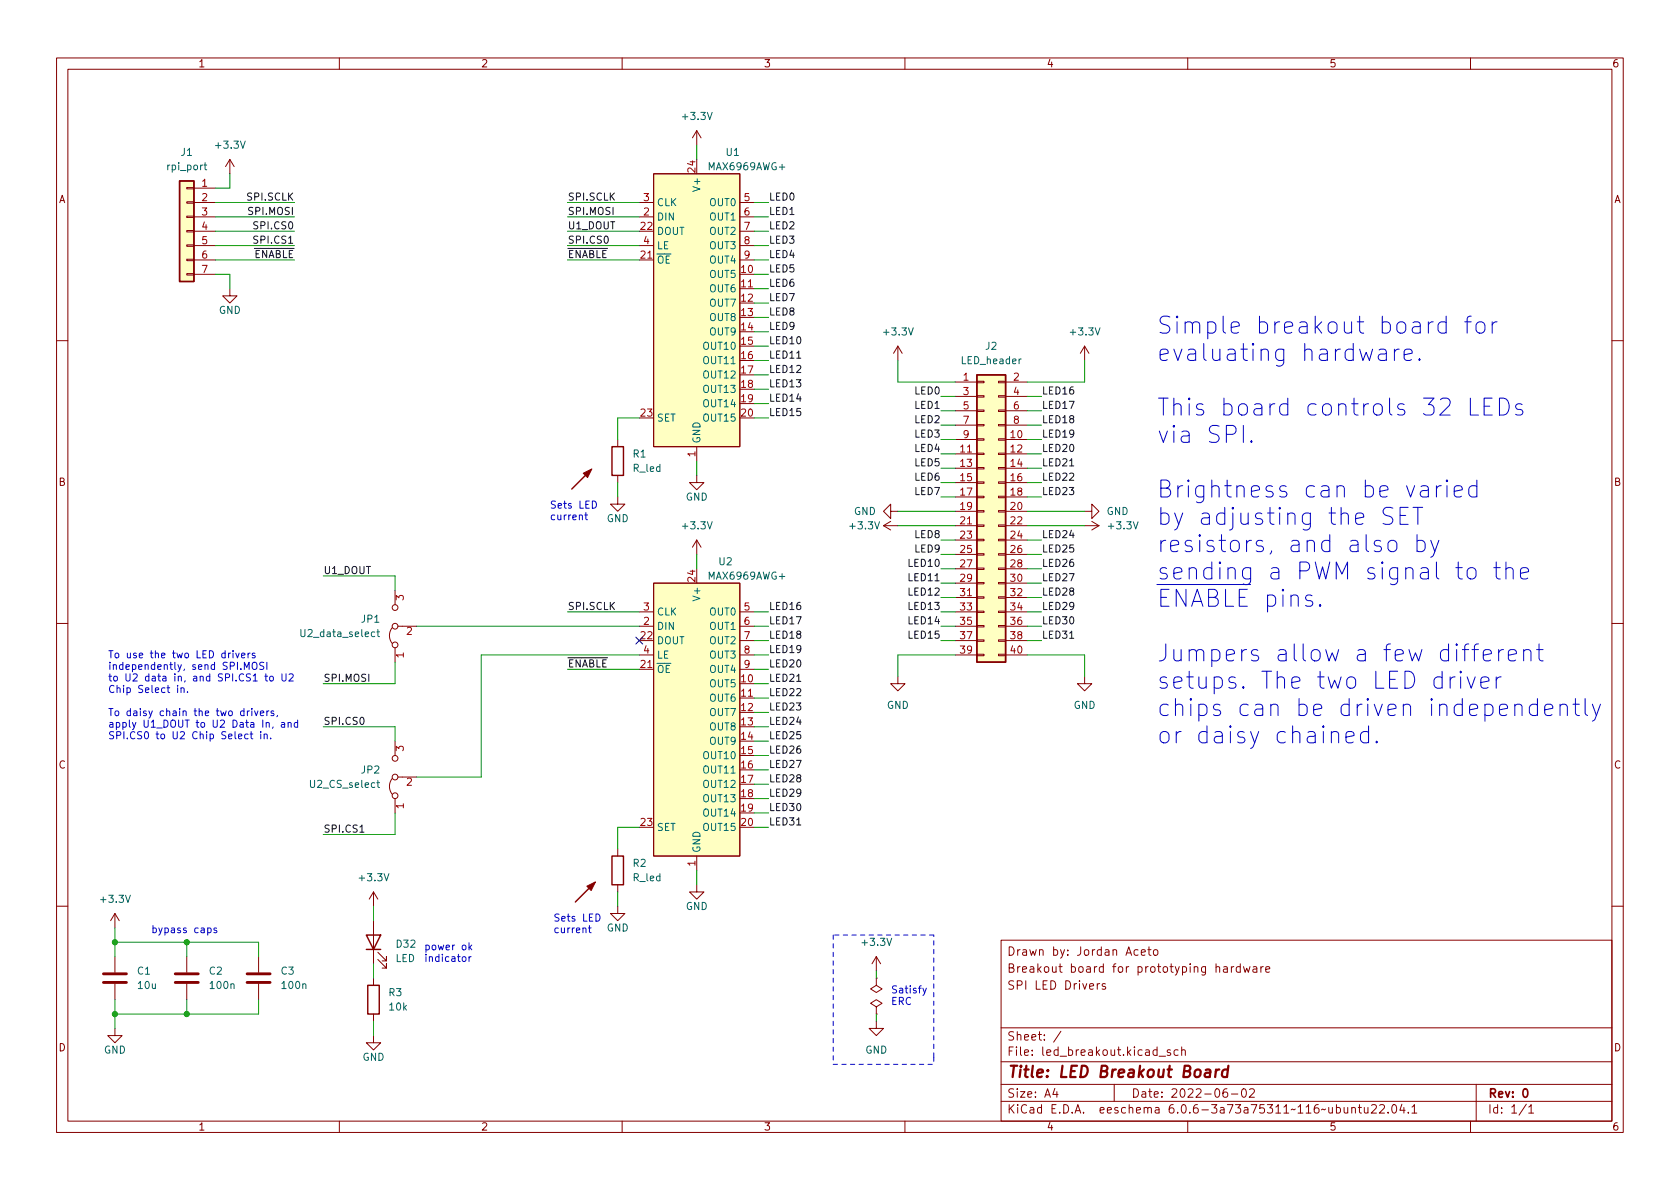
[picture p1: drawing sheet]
<svg xmlns="http://www.w3.org/2000/svg" width="297mm" height="210mm" viewBox="0 0 297 210" stroke-linecap="round" stroke-linejoin="round" font-family="sans-serif">
<g fill="none" stroke="#840000" stroke-width=".18">
<path d="M10 10.2h277v190.1h-277zM12 12.2h273v186.1h-273zM60 10.2v2M110 10.2v2M160 10.2v2M210 10.2v2M260 10.2v2M33 38.2h1.3v.3h-1.3zM33 35.7h1.3v.2h-1.3zM33 33.1h1.3v.3h-1.3zM34.3 33.3h3.8M34.3 35.8h3.8"/>
<path d="M34.3 38.3h3.8M40.6 28.2l-.7 1.3M40.6 28.2v2.5M40.6 28.2l.8 1.3M113 35.8h2.6M113 38.3h2.6M115.6 30.7h15.2v48.3h-15.2zM123.2 23.1v2.5M123.2 23.1l-.8 1.3M123.2 23.1l.8 1.3M130.8 35.8h2.5M130.8 38.3h2.5"/>
<path d="M33 48.4h1.3v.2h-1.3zM33 45.8h1.3v.3h-1.3zM33 43.3h1.3v.3h-1.3zM33 40.8h1.3v.2h-1.3zM34.3 40.9h3.8M34.3 43.4h3.8M34.3 46h3.8M34.3 48.5h3.8M40.6 51v1.3h1.3l-1.3 1.3-1.2-1.3h1.2M113 43.4h2.6M113 46h2.6M130.8 40.9h2.5"/>
<path d="M130.8 43.4h2.5M130.8 46h2.5M130.8 51h2.5M10 60.2h2M109.2 77.7v1.3M123.2 79v2.5M158.7 61.2l-.7 1.3M158.7 61.2v2.5M158.7 61.2l.8 1.3M168.9 67.6h3.8M168.9 77.7h3.8M168.9 70.1h3.8"/>
<path d="M168.9 72.6h3.8M168.9 75.2h3.8M172.7 77.6h1.3v.2h-1.3zM172.7 75.1h1.3v.2h-1.3zM172.7 72.5h1.3v.3h-1.3zM172.7 70h1.3v.2h-1.3zM172.7 67.4h1.3v.3h-1.3zM176.5 77.6h1.3v.2h-1.3zM176.5 75.1h1.3v.2h-1.3zM176.5 72.5h1.3v.3h-1.3zM176.5 70h1.3v.2h-1.3zM176.5 67.4h1.3v.3h-1.3z"/>
<path d="M177.8 67.6h3.8M177.8 77.7h3.8M177.8 70.1h3.8M177.8 72.6h3.8M177.8 75.2h3.8M191.8 61.2l-.8 1.3M191.8 61.2v2.5M191.8 61.2l.7 1.3M285 60.2h2M109.2 87.9v1.2h1.3l-1.3 1.3-1.3-1.3h1.3M109.2 84.1v1.2M123.2 84.1v1.2h1.3l-1.3 1.3-1.3-1.3h1.3"/>
<path d="M123.2 95.5v2.5M123.2 95.5l-.8 1.3M123.2 95.5l.8 1.3M156.2 93h2.5M156.2 93l1.3 .7M157.5 90.4v-1.3l-1.3 1.3 1.3 1.3v-1.3h1.2M157.5 92.2l-1.3 .8M168.9 93h3.8M168.9 80.3h3.8M168.9 82.8h3.8M168.9 85.3h3.8M168.9 87.9h3.8"/>
<path d="M168.9 90.4h3.8M168.9 95.5h3.8M168.9 98h3.8M172.7 97.9h1.3v.3h-1.3zM172.7 95.4h1.3v.2h-1.3zM172.7 92.8h1.3v.3h-1.3zM172.7 90.3h1.3v.2h-1.3zM172.7 87.8h1.3v.2h-1.3zM172.7 85.2h1.3v.3h-1.3zM172.7 82.7h1.3v.2h-1.3zM172.7 80.1h1.3v.3h-1.3zM176.5 97.9h1.3v.3h-1.3z"/>
<path d="M176.5 95.4h1.3v.2h-1.3zM176.5 92.8h1.3v.3h-1.3zM176.5 90.3h1.3v.2h-1.3zM176.5 87.8h1.3v.2h-1.3zM176.5 85.2h1.3v.3h-1.3zM176.5 82.7h1.3v.2h-1.3zM176.5 80.1h1.3v.3h-1.3zM177.8 93h3.8M177.8 80.3h3.8M177.8 82.8h3.8M177.8 85.3h3.8M177.8 87.9h3.8"/>
<path d="M177.8 90.4h3.8M177.8 95.5h3.8M177.8 98h3.8M191.8 90.4h1.2v1.3l1.3-1.3-1.3-1.3v1.3M191.8 93h2.5M193 92.2l1.3 .8M194.3 93l-1.3 .7M10 110.2h2M69.3 111a2.26 2.26 0 0 0 0 2.8M69.8 104.4v2.5M69.8 114.5v2.6M70.4 110.7h3.3"/>
<path d="M113 110.7h2.6M113 118.4h2.6M113 108.2h2.6M113 115.8h2.6M115.6 103.1h15.2v48.3h-15.2zM130.8 110.7h2.5M130.8 118.4h2.5M130.8 108.2h2.5M130.8 115.8h2.5M130.8 113.3h2.5M158.7 119.6v1.3h1.3l-1.3 1.3-1.2-1.3h1.2M168.9 110.7h3.8"/>
<path d="M168.9 108.2h3.8M168.9 115.8h3.8M168.9 113.3h3.8M168.9 100.6h3.8M168.9 103.1h3.8M168.9 105.7h3.8M172.7 115.7h1.3v.2h-1.3zM172.7 113.2h1.3v.2h-1.3zM172.7 110.6h1.3v.3h-1.3zM172.7 108.1h1.3v.2h-1.3zM172.7 105.5h1.3v.3h-1.3zM172.7 103h1.3v.2h-1.3z"/>
<path d="M172.7 100.5h1.3v.2h-1.3zM176.5 115.7h1.3v.2h-1.3zM176.5 113.2h1.3v.2h-1.3zM176.5 110.6h1.3v.3h-1.3zM176.5 108.1h1.3v.2h-1.3zM176.5 105.5h1.3v.3h-1.3zM176.5 103h1.3v.2h-1.3zM176.5 100.5h1.3v.2h-1.3zM177.8 110.7h3.8M177.8 108.2h3.8M177.8 115.8h3.8M177.8 113.3h3.8"/>
<path d="M177.8 100.6h3.8M177.8 103.1h3.8M177.8 105.7h3.8M191.8 119.6v1.3h-1.3l1.3 1.3 1.2-1.3h-1.2M285 110.2h2M69.3 137.7a2.26 2.26 0 0 0 0 2.8M69.8 131.1v2.5M70.4 137.4h3.3M130.8 123.4h2.5M66 157.7l-.7 1.3M66 157.7v2.6M66 157.7l.8 1.3"/>
<path d="M69.8 141.2v2.6M109.2 150.1v1.3M109.2 156.5v1.2M123.2 156.5v1.2h1.3l-1.3 1.3-1.3-1.3h1.3M123.2 151.4v2.5M10 160.2h2M20.3 161.5l-.7 1.3M20.3 161.5v2.6M20.3 169.2v2.8M20.3 174v2.8M20.3 161.5l.8 1.3M33 169.2v2.8"/>
<path d="M33 174v2.8M45.7 169.2v2.8M45.7 174v2.8M66 162.8v7.6M66 173v1.2M66 179.3v1.3M66.8 169.7l1.5 1.5v-.8v.8h-.7M66.8 168.4l1.5 1.5v-.7v.7h-.7M109.2 160.3v1.2h1.3l-1.3 1.3-1.3-1.3h1.3M154.9 173v1.2l1.1 .7-1.1 .6-1-.6 1-.7M154.9 173h.1M154.9 178l1.1-.6-1.1-.6-1 .6 1 .6v1.3"/>
<path d="M154.9 179.3h.1M154.9 169.2l-.7 1.2M154.9 169.2v2.5M154.9 169.2l.8 1.2M177 166.3h108v32h-108zM194 173.9v1M194.4 173.9l-.3 .1-.1 .2M195.4 174l-.3-.1-.2 .2v.3l.5 .1v.4h-.5M201.2 168l-.4-.1-.3 .3v.4l.1 .3h.6M201.8 168.4l.7-.1-.1-.3-.4-.1-.2 .2 .1 .8h.5M202.9 167.9h.6M203.1 167.4v1.3l.4 .2"/>
<path d="M204.1 168l.3-.1 .3 .3v.4l-.3 .3h-.3l-.2-.3v-.4zM216.4 171h.5l.1 .9M217 171.3l-.5 .1a.29 .29 0 0 0-.2 .2 .29 .29 0 0 0 .2 .3h.5M217.7 170.9v1M218.1 170.9l-.2 .1-.2 .2M219.3 171l-.4-.1-.3 .3v.4l.1 .3h.6M219.3 170.4v1.5M219.9 170.9l.2 1 .3-.7 .3 .7 .3-1M221.6 171h.5l.1 .9M222.2 171.3l-.5 .1a.29 .29 0 0 0-.2 .2 .29 .29 0 0 0 .2 .3h.5M222.9 170.9v1M223.4 170.9l-.3 .1-.2 .2"/>
<path d="M223.8 171.4l.7-.1-.1-.3-.4-.1-.2 .2 .1 .8h.5M285 160.2h2M20.3 181.9v1.2h1.3l-1.3 1.3-1.3-1.3h1.3M60 198.3v2M66 183.1v1.3h1.3l-1.3 1.3-1.2-1.3h1.2M110 198.3v2M154.9 180.6v1.3h1.3l-1.3 1.2-1.2-1.2h1.2M160 198.3v2M177 194.8h108M177 191.8h108M177 187.8h108M177 181.8h108"/>
<path d="M186.5 192.5l-.4 1h1M186.9 193v1M187.6 182.4l-1.3 1.9M197 191.8v3M204.9 186.8h1.2M206.9 185.7l-.3-.1-.2 .2v.3l.5 .1v.4h-.5M208.3 185.7l-.4-.1-.3 .3v.4l.1 .3h.6M208.9 185.8l.2-.2 .4 .1 .1 .9M208.9 185.1v1.5M210 198.3v2M216.9 192.5a.59 .59 0 0 0-.7 .7v.5l.2 .3h.4l.2-.1 .1-.5-.2-.2-.4-.1-.3 .3M217.7 193.5h1.2"/>
<path d="M219.7 192.6l.2-.1a.81 .81 0 0 1 .5 .7 .81 .81 0 0 1-.3 .8h-.1a.81 .81 0 0 1-.6-.6 .81 .81 0 0 1 .3-.8zM220.9 192.7l.6-.2 .2 .2 .1 .3-.9 1h.9M237.6 195.8l.1 1h.4l.2-.1M238.3 195.8v1M239 196l.2-.2 .4 .1v.9M239 195.8v1M240.1 195.8h.6M240.4 195.3v1.3l.3 .2M241.2 195.8l.1 1h.3l.3-.1M241.9 195.8v1M242.5 195.5l.6-.2 .2 .2 .1 .3-1 1h1M243.9 195.5l.6-.2 .2 .2 .1 .3-.9 1h.9"/>
<path d="M245.4 196.7v.1M246.3 195.4l.1-.1a.81 .81 0 0 1 .6 .7 .81 .81 0 0 1-.3 .8h-.1a.81 .81 0 0 1-.6-.6 .81 .81 0 0 1 .3-.8zM247.9 195.3l-.4 1h.9M248.2 195.8v1M249 196.7v.1M249.6 195.8l.5-.5v1.5M249.6 196.8h.9M260 198.3v2M261 191.8v6.5M269.9 195.3l-1.3 1.9M270.3 195.8l.4-.5v1.5M270.3 196.8h.9"/>
<circle cx="69.9" cy="110.7" r=".51"/>
<circle cx="69.9" cy="114" r=".51"/>
<circle cx="69.9" cy="107.4" r=".51"/>
<circle cx="69.9" cy="134.1" r=".51"/>
<circle cx="69.9" cy="137.4" r=".51"/>
<circle cx="69.9" cy="140.7" r=".51"/>
</g>
<path d="M269.4 192.7l.2-.2a.8 .8 0 0 1 .5 .8 .8 .8 0 0 1-.5 .7l-.2-.1-.1-.4z" fill="none" stroke="#840000" stroke-width=".3"/>
<path d="M213.2 189.2l.2-.1 .6 .1-.1 1.3M214 189.6l-.7 .1a.4 .4 0 0 0-.3 .3 .4 .4 0 0 0 .2 .5l.7-.1M215 189.1l-.2 1.4M215.6 189.1l-.4 .1-.2 .3M217.1 189.2a.66 .66 0 0 0-1 .3l-.1 .6 .2 .3 .2 .1 .6-.1M217.2 188.5l-.3 2" fill="none" stroke="#840000" stroke-width=".4"/>
<g fill="#ffffc2" stroke="#ffffc2" stroke-width=".18">
<path d="M31.7 32h2.6v17.8h-2.6z"/>
<path d="M115.6 103.1h15.2v48.3h-15.2z"/>
<path d="M172.7 66.3h5.1v50.8h-5.1z"/>
<path d="M115.6 30.7h15.2v48.3h-15.2z"/>
</g>
<path d="M31.7 32h2.6v17.8h-2.6zM108.2 79h2v5.1h-2zM172.7 66.3h5.1v50.8h-5.1zM104.4 83.2l-3.3 3.3M105 156.2l-3.3 3.3M108.2 151.4h2v5.1h-2zM64.8 165.3h2.5l-1.3 2.6zM64.8 167.9h2.5M65 174.2h2.1v5.1h-2.1z" fill="none" stroke="#840000" stroke-width=".25"/>
<path d="M36.1 29.2h.5M36.3 28.8v1.1l.3 .1M66.6 111.7h.5M66.8 111.3v1.1l.3 .2M66.6 138.4h.5M66.8 138v1.1l.3 .2" fill="none" stroke="#006464" stroke-width=".18"/>
<path d="M18.3 173.7h4.1M18.3 172.2h4.1M31 173.7h4.1M31 172.2h4.1M43.7 173.7h4.1M43.7 172.2h4.1" fill="none" stroke="#840000" stroke-width=".51"/>
<g fill="#840000" stroke="#840000" stroke-width=".18">
<path d="M103.8 156.7l1.5-.7-.8 1.5z"/>
<path d="M103.1 83.7l1.5-.8-.7 1.5z"/>
</g>
<path d="M140.9 63.3h.7M189.1 82.4h.8M189.1 112.9h.8M140.9 120.5h.7M63.6 147.2h.8M140.9 145.9h.7" fill="none" stroke="#0f0f0f" stroke-width=".18"/>
<g fill="none" stroke="#0000c2" stroke-width=".18">
<path d="M255.7 57.1l-.3-.2h-.6l-.3 .2-.2 .4v.8l.2 .5 .3 .1h.6l.3-.1M255.7 55.9v3M259 56.9h1.1M260.1 55.9l-.6 .2-.1 .2v2.6M261.3 57.1a.82 .82 0 0 1 1.2 .4v.8a.81 .81 0 0 1-.7 .6 .81 .81 0 0 1-.8-.6v-.8zM263.8 56.9v2M264.7 56.9a.76 .76 0 0 0-.9 .6M221.3 77.9l.1 .2-.1 .1-.2-.1 .2-.2v.3M243.8 61.9l.3-.2h.6l.3 .2 .1 .3v1.5M245.1 62.5l-.3 .1h-.7a.59 .59 0 0 0-.4 .6 .59 .59 0 0 0 .4 .5h.7l.3-.1M246.5 61.7v2M247.4 61.7a.77 .77 0 0 0-.9 .6"/>
<path d="M248.3 62.7l1.4-.2-.2-.6-.2-.2h-.6l-.3 .2-.1 .3v1.1l.1 .3 .3 .1h.6l.2-.1M251 63.5l.1 .1-.1 .1-.2-.1 .2-.1v.2M260 70.4v3h1.4M262.4 71.8h1M263.8 70.4h-1.4v3h1.4M265.1 70.4h.7a1.64 1.64 0 0 1 .7 2.6l-.2 .3-.5 .1h-.7zM269.1 71.5l-.7-.1-.3 .1-.1 .3 .1 .5 1 .2 .2 .3-.2 .5-.3 .1h-.5l-.3-.1M103.4 91.1h.5M103.6 90.6v1.1l.3 .2M104.7 88.6a.64 .64 0 0 1 .8 .6 .64 .64 0 0 1-.8 .7zM245.5 95.8a.81 .81 0 0 1 .8-.3 .81 .81 0 0 1 .7 .6v.9a.81 .81 0 0 1-.8 .6 .81 .81 0 0 1-.8-.6v-.9zM246.3 89.9l-.5-.2h-.7a.73 .73 0 0 0-.6 .7 .73 .73 0 0 0 .6 .7 1.1 1.1 0 0 1 1.2 .8 .77 .77 0 0 1-.6 .8h-.7l-.5-.1"/>
<path d="M247.5 91.1h1M249 89.7h-1.5v3h1.5M250.5 95.7l.3-.1h.6l.4 .2 .2 .3v.9l-.3 .4-.3 .2h-.6l-.3-.2M250.5 94.6v3M250.7 89.7v3M251.3 86l.2-.1h.6l.3 .1 .1 .3v1.6M252.5 86.6l-.2 .1h-.8a.59 .59 0 0 0-.4 .6 .59 .59 0 0 0 .4 .6h.8l.2-.2M253 95.6l.7 2M254 85.9v2M254.4 95.6l-1 2.7-.4 .3M254.8 85.9a.77 .77 0 0 0-.8 .6M255.8 84.9l-.1 .1 .1 .2 .2-.2-.2-.1v.3"/>
<path d="M255.8 85.9v2M257.1 86.9l1.4-.3-.1-.6-.3-.1h-.6l-.2 .1-.2 .3v1.2l.2 .2 .2 .2h.6l.3-.2M261.1 86l-.3-.1h-.5l-.3 .1-.3 .5v.8l.3 .4 .3 .2h.5l.3-.2M261.1 84.9v3M264.5 99.4v2.6l.2 .2 .6 .2M266.3 99.4v3M41.2 115.1v.1M41.2 115.5v.8M41.7 115.5l.3 .8 .3-.8M42.7 115.9l.6-.1v-.3h-.4l-.2 .2 .1 .6h.5M43.2 118.4v-1.3l.4 .9 .4-.9v1.3M43.9 115.5v.8"/>
<path d="M44.2 115.5l-.3 .2M44.8 117.2l.1-.1a.43 .43 0 0 1 .5 .4v.5a.42 .42 0 0 1-.4 .4 .42 .42 0 0 1-.4-.4v-.5zM45.1 115.5h-.3l-.2 .2v.2l.5 .1v.3h-.5M46.6 117.2l-.4-.1-.2 .1v.4l.5 .2 .1 .3-.2 .3-.5-.1M46.8 119.6h.5M47 119.2v1l.3 .2M47.2 117.1v1.3M47.8 119.6h.3l.2 .2v.4l-.2 .2h-.3l-.1-.2zM49.8 119.2v1l.3 .2h.2l.3-.2v-1M51.1 119.3l.5-.1 .2 .3-.7 .9h.7M256.4 119.7v2M257.3 119.7a.77 .77 0 0 0-.9 .6"/>
<path d="M258.3 119.7v2M259.4 119.7l.7 2 .7-2M259.7 100.5a.81 .81 0 0 1 1.3 .5v.8a.81 .81 0 0 1-.8 .6 .81 .81 0 0 1-.8-.6v-.8zM260.3 114.9h1.1M261.4 113.9l-.6 .1-.1 .3v2.6M262.3 115.9l1.4-.3-.2-.6-.2-.1h-.6l-.3 .1-.1 .3v1.1l.1 .3 .3 .2h.6l.2-.2M264.1 100.4h1.2M264.5 119.7v2M265 114.9v2M265.4 119.7a.77 .77 0 0 0-.9 .6M265.8 114.9a.76 .76 0 0 0-.8 .5M266.3 100.7a.74 .74 0 0 1 1.2 .1v1.6"/>
<path d="M266.7 115.9l1.4-.3-.1-.6-.3-.1h-.6l-.3 .1-.1 .3v1.1l.1 .3 .3 .2h.6l.3-.2M268.8 101.4l1.5-.3-.2-.6-.3-.1h-.5l-.3 .1-.2 .3v1.2l.2 .2 .3 .2h.5l.3-.2M269.4 115.2a.74 .74 0 0 1 1.3 .1v1.6M269.4 114.9v2M271.7 114.9h1.1M272.1 113.9v2.5l.2 .3 .5 .2M31.4 121.6v.9M32 121.7l.2-.1 .3 .1 .1 .8M32 121.6v.9M33.2 122.3v.2M43.7 125.7v.9M43.9 129.9l-.4-.1-.2 .2 .1 .6h.5"/>
<path d="M44.1 125.7l-.4 .3M44.2 129.8h.5M44.4 129.4v1.1l.3 .1M44.5 125.3v.1M44.5 125.7v.9M45 125.7l.3 .9 .3-.9M46 126.1l.6-.1v-.2l-.4-.1-.2 .2 .1 .6h.5M46.1 129.8v.8M46.7 129.9l.2-.1 .3 .1v.7M46.7 129.8v.8M47.1 127.9l.1-.1h.4v.8M47.2 125.7v.9"/>
<path d="M47.6 125.7l-.4 .3M47.9 130.5v.1M48.3 128.5l-.1 .3M48.4 125.8l-.3-.1-.2 .2 .1 .2 .4 .1v.3h-.5M49.1 126.5l-.2 .2M49.8 127.8h.5v.8M50.3 128.1h-.4l-.2 .2 .2 .3 .4-.1M50.9 127.9l.2-.1h.3l.1 .8M50.9 127.8v.8M52.6 127.8h-.3l-.3 .2 .1 .5h.5M52.6 127.3v1.3M238 130.4l1.4-.3-.1-.6-.3-.1h-.6l-.3 .1-.1 .3v1.1l.1 .3 .3 .2h.6l.3-.2"/>
<path d="M242 129.5l-.3-.1h-.6l-.4 .2-.2 .3v.9l.3 .4 .3 .2h.6l.3-.2M242 128.4v3M243.4 131.1l.1 .1-.1 .2-.1-.2 .1-.1v.3M261.8 120.7l1.5-.3-.2-.6-.3-.1h-.5l-.3 .1-.2 .3v1.2l.2 .3 .3 .1h.5l.3-.1M267.8 124.8a.74 .74 0 0 1 1.3 .2v1.5M271.8 124.7l-.3-.2h-.5l-.3 .2-.3 .4v.9l.3 .4 .3 .1h.5l.3-.1M271.8 123.5v3M273.1 125.5l1.4-.3-.1-.5-.3-.2h-.6l-.2 .2-.2 .3v1.1l.2 .3 .2 .1h.6l.3-.1M275.8 124.8a.74 .74 0 0 1 1.3 .2v1.5M275.8 124.5v2M278.1 124.5h1.2M278.5 123.5v2.6l.2 .3 .6 .1"/>
<path d="M280.3 123.5v2.6l.1 .3 .3 .1M281.5 124.5l.8 2M283 124.5l-1 2.7-.5 .3M36.7 164.2l.4-.1 .2 .2-.1 .6h-.5M38.3 164.2l-.3-.1-.2 .2 .1 .2 .4 .1v.3h-.5M81.8 169.2h.3l.3 .2v.4l-.3 .2h-.3l-.1-.2zM82.9 166.7v1.3M82.9 169.2v.8M83 167.5l.4 .5M83.3 169.2l-.4 .2M83.4 167.1l-.5 .5M104 164.1h.5"/>
<path d="M104.2 163.7v1.1l.3 .1M105.4 161.6a.64 .64 0 0 1 .7 .7 .64 .64 0 0 1-.7 .6zM163.2 174.7l.3 .9M163.8 174.7l-.4 1.2-.2 .1"/>
</g>
<path d="M147.3 165.3v22.9M165.1 165.3h-17.8M147.3 188.2h17.8M165.1 186.9v-21.6M165.1 186.9v1.3" fill="none" stroke="#0000c2" stroke-width=".18" stroke-dasharray=".8 .8"/>
<g fill="none" stroke="#009600" stroke-width=".18">
<path d="M38.1 38.3h14M38.1 35.8h14M40.6 30.7v2.6h-2.5M100.3 38.3h12.7M100.3 35.8h12.7M123.2 25.6v2.6M133.3 38.3h2.6M133.3 35.8h2.6M38.1 43.4h14M38.1 40.9h14M38.1 46h14M38.1 48.5h2.5v2.5"/>
<path d="M100.3 43.4h12.7M100.3 40.9h12.7M100.3 46h12.7M133.3 43.4h2.6M133.3 58.7h2.6M133.3 53.6h2.6M133.3 40.9h2.6M133.3 46h2.6M133.3 56.1h2.6M133.3 51h2.6M133.3 48.5h2.6M113 73.9h-3.8v3.8"/>
<path d="M133.3 66.3h2.6M133.3 68.8h2.6M133.3 71.4h2.6M133.3 73.9h2.6M133.3 63.7h2.6M133.3 61.2h2.6M158.7 63.7v3.9h10.2M166.4 75.2h2.5M166.4 72.6h2.5M166.4 77.7h2.5M166.4 70.1h2.5M181.6 75.2h2.5"/>
<path d="M181.6 72.6h2.5M181.6 77.7h2.5M181.6 70.1h2.5M191.8 63.7v3.9h-10.2M109.2 85.3v2.6M123.2 81.5v2.6M123.2 98v2.6M158.7 90.4h10.2M158.7 93h10.2M166.4 87.9h2.5M166.4 80.3h2.5M166.4 85.3h2.5"/>
<path d="M166.4 82.8h2.5M166.4 98h2.5M166.4 95.5h2.5M181.6 87.9h2.5M181.6 90.4h10.2M181.6 80.3h2.5M181.6 85.3h2.5M181.6 93h10.2M181.6 82.8h2.5M181.6 98h2.5M181.6 95.5h2.5M57.1 101.8h12.7v2.6"/>
<path d="M69.8 117.1v3.8h-12.7M73.7 110.7h39.3M100.3 118.4h12.7M100.3 108.2h12.7M113 115.8h-27.9v21.6h-11.4M133.3 113.3h2.6M133.3 118.4h2.6M133.3 115.8h2.6M133.3 108.2h2.6M133.3 110.7h2.6M166.4 113.3h2.5M166.4 108.2h2.5"/>
<path d="M166.4 100.6h2.5M166.4 110.7h2.5M166.4 103.1h2.5M166.4 105.7h2.5M168.9 115.8h-10.2v3.8M181.6 113.3h2.5M181.6 115.8h10.2v3.8M181.6 108.2h2.5M181.6 100.6h2.5M181.6 110.7h2.5M181.6 103.1h2.5M181.6 105.7h2.5"/>
<path d="M57.1 128.5h12.7v2.6M133.3 128.5h2.6M133.3 123.4h2.6M133.3 120.9h2.6M133.3 131.1h2.6M133.3 138.7h2.6M133.3 136.1h2.6M133.3 133.6h2.6M133.3 126h2.6M69.8 143.8v3.8h-12.7M109.2 157.7v2.6M113 146.3h-3.8v3.8"/>
<path d="M123.2 153.9v2.6M133.3 146.3h2.6M133.3 143.8h2.6M133.3 141.2h2.6M20.3 164.1v5.1M20.3 176.8v5.1M20.3 166.6h25.4v2.6M33 166.6v2.6M33 176.8v2.5M45.7 176.8v2.5h-25.4M66 160.3v2.5M66 170.4v2.6"/>
<path d="M154.9 171.7v1.3M154.9 179.3v1.3M66 180.6v2.5"/>
</g>
<path d="M112.4 112.7l1.2 1.2M113.6 112.7l-1.2 1.2" fill="none" stroke="#000084" stroke-width=".18"/>
<g fill="#009600" stroke="#009600" stroke-width=".18">
<circle cx="20.3" cy="179.3" r=".46"/>
<circle cx="33" cy="179.3" r=".46"/>
<circle cx="33" cy="166.6" r=".46"/>
<circle cx="20.3" cy="166.6" r=".46"/>
</g>
<g font-size="4.2" fill="#0000c2">
<text x="204.5" y="59.1">Simple breakout board for</text>
<text x="204.5" y="63.9">evaluating hardware.</text>
<text x="204.5" y="73.5">This board controls 32 LEDs</text>
<text x="204.5" y="78.4">via SPI.</text>
<text x="204.5" y="88">Brightness can be varied</text>
<text x="204.5" y="92.9">by adjusting the SET</text>
<text x="204.5" y="97.7">resistors, and also by</text>
<text x="204.5" y="102.5">sending a PWM signal to the</text>
<text x="204.5" y="107.4">~{ENABLE} pins.</text>
<text x="204.5" y="117">Jumpers allow a few different</text>
<text x="204.5" y="121.8">setups. The two LED driver</text>
<text x="204.5" y="126.7">chips can be driven independently</text>
<text x="204.5" y="131.5">or daisy chained.</text>
</g>
<text font-size="2.8" fill="#840000" x="178" y="190.6">Title: LED Breakout Board</text>
<g font-size="2.1" fill="#840000">
<text x="178" y="172">Breakout board for prototyping hardware</text>
<text x="178" y="169">Drawn by: Jordan Aceto</text>
<text x="178" y="175">SPI LED Drivers</text>
<text x="178" y="184">Sheet: /</text>
<text x="178" y="186.7">File: led_breakout.kicad_sch</text>
<text x="178" y="196.9">KiCad E.D.A. eeschema 6.0.6-3a73a75311~116~ubuntu22.04.1</text>
<text x="178" y="194.1">Size: A4</text>
<text x="200" y="194.1">Date: 2022-06-02</text>
<text x="263" y="194.1">Rev: 0</text>
<text x="263" y="196.9">Id: 1/1</text>
</g>
<g font-size="1.8" fill="#840000">
<text x="35" y="11.9">1</text>
<text x="85" y="11.9">2</text>
<text x="135" y="11.9">3</text>
<text x="185" y="11.9">4</text>
<text x="235" y="11.9">5</text>
<text x="285" y="11.9">6</text>
<text x="10.3" y="35.9">A</text>
<text x="285.3" y="35.9">A</text>
<text x="10.3" y="85.9">B</text>
<text x="285.3" y="85.9">B</text>
<text x="10.3" y="135.9">C</text>
<text x="285.3" y="135.9">C</text>
<text x="10.3" y="185.9">D</text>
<text x="285.3" y="185.9">D</text>
<text x="35" y="199.9">1</text>
<text x="85" y="199.9">2</text>
<text x="135" y="199.9">3</text>
<text x="185" y="199.9">4</text>
<text x="235" y="199.9">5</text>
<text x="285" y="199.9">6</text>
</g>
<g font-size="1.8" fill="#006464">
<text x="120.9" y="21.2">+3.3V</text>
<text x="32" y="27.6">J1</text>
<text x="38.3" y="26.3">+3.3V</text>
<text x="128.4" y="27.6">U1</text>
<text x="29.7" y="30.1">rpi_port</text>
<text x="123.8" y="33.4" transform="rotate(-90 123.8 33.4)">V+</text>
<text x="125.5" y="30.1">MAX6969AWG+</text>
<text x="116.1" y="39">DIN</text>
<text x="116.1" y="41.5">DOUT</text>
<text x="116.1" y="36.4">CLK</text>
<text x="125.6" y="36.4">OUT0</text>
<text x="125.6" y="39">OUT1</text>
<text x="125.6" y="41.5">OUT2</text>
<text x="116.1" y="46.6">~{OE}</text>
<text x="116.1" y="44.1">LE</text>
<text x="125.6" y="44.1">OUT3</text>
<text x="125.6" y="46.6">OUT4</text>
<text x="125.6" y="49.1">OUT5</text>
<text x="125.6" y="51.7">OUT6</text>
<text x="38.7" y="55.5">GND</text>
<text x="125.6" y="54.2">OUT7</text>
<text x="125.6" y="56.8">OUT8</text>
<text x="125.6" y="59.3">OUT9</text>
<text x="156.4" y="59.3">+3.3V</text>
<text x="189.4" y="59.3">+3.3V</text>
<text x="124.6" y="61.8">OUT10</text>
<text x="124.6" y="64.4">OUT11</text>
<text x="170.1" y="64.4">LED_header</text>
<text x="174.3" y="61.8">J2</text>
<text x="124.6" y="66.9">OUT12</text>
<text x="124.6" y="69.5">OUT13</text>
<text x="116.1" y="74.5">SET</text>
<text x="124.6" y="72">OUT14</text>
<text x="124.6" y="74.5">OUT15</text>
<text x="111.9" y="80.9">R1</text>
<text x="112" y="83.4">R_led</text>
<text x="123.8" y="78.5" transform="rotate(-90 123.8 78.5)">GND</text>
<text x="121.2" y="88.5">GND</text>
<text x="107.3" y="92.3">GND</text>
<text x="120.9" y="93.6">+3.3V</text>
<text x="150.4" y="93.6">+3.3V</text>
<text x="151" y="91.1">GND</text>
<text x="195.6" y="91.1">GND</text>
<text x="196.2" y="93.6">+3.3V</text>
<text x="127.1" y="99.9">U2</text>
<text x="123.8" y="105.8" transform="rotate(-90 123.8 105.8)">V+</text>
<text x="125.5" y="102.5">MAX6969AWG+</text>
<text x="53.6" y="112.6">U2_data_select</text>
<text x="63.9" y="110.1">JP1</text>
<text x="116.1" y="111.4">DIN</text>
<text x="116.1" y="113.9">DOUT</text>
<text x="116.1" y="108.8">CLK</text>
<text x="125.6" y="108.8">OUT0</text>
<text x="125.6" y="111.4">OUT1</text>
<text x="125.6" y="113.9">OUT2</text>
<text x="116.1" y="119">~{OE}</text>
<text x="116.1" y="116.5">LE</text>
<text x="125.6" y="116.5">OUT3</text>
<text x="125.6" y="119">OUT4</text>
<text x="125.6" y="121.5">OUT5</text>
<text x="125.6" y="124.1">OUT6</text>
<text x="156.8" y="125.3">GND</text>
<text x="189.8" y="125.3">GND</text>
<text x="125.6" y="126.6">OUT7</text>
<text x="125.6" y="129.2">OUT8</text>
<text x="125.6" y="131.7">OUT9</text>
<text x="63.9" y="136.8">JP2</text>
<text x="124.6" y="134.2">OUT10</text>
<text x="124.6" y="136.8">OUT11</text>
<text x="55.1" y="139.3">U2_CS_select</text>
<text x="124.6" y="139.3">OUT12</text>
<text x="124.6" y="141.9">OUT13</text>
<text x="116.1" y="146.9">SET</text>
<text x="124.6" y="144.4">OUT14</text>
<text x="124.6" y="146.9">OUT15</text>
<text x="63.7" y="155.8">+3.3V</text>
<text x="111.9" y="153.3">R2</text>
<text x="112" y="155.8">R_led</text>
<text x="123.8" y="150.9" transform="rotate(-90 123.8 150.9)">GND</text>
<text x="18" y="159.6">+3.3V</text>
<text x="121.2" y="160.9">GND</text>
<text x="70.2" y="167.6">D32</text>
<text x="107.3" y="164.7">GND</text>
<text x="152.6" y="167.3">+3.3V</text>
<text x="24.3" y="172.3">C1</text>
<text x="37" y="172.3">C2</text>
<text x="49.7" y="172.3">C3</text>
<text x="69.9" y="170.1">LED</text>
<text x="24.5" y="174.9">10u</text>
<text x="37.3" y="174.9">100n</text>
<text x="50" y="174.9">100n</text>
<text x="68.8" y="176.1">R3</text>
<text x="68.9" y="178.7">10k</text>
<text x="18.4" y="186.3">GND</text>
<text x="64.1" y="187.6">GND</text>
<text x="153" y="186.3">GND</text>
</g>
<g font-size="1.8" fill="#a90000">
<text x="35.7" y="33">1</text>
<text x="35.7" y="35.6">2</text>
<text x="113.8" y="35.6">3</text>
<text x="122.9" y="30.4" transform="rotate(-90 122.9 30.4)">24</text>
<text x="131.6" y="35.6">5</text>
<text x="35.7" y="38.1">3</text>
<text x="35.7" y="40.6">4</text>
<text x="113.3" y="40.6">22</text>
<text x="113.8" y="38.1">2</text>
<text x="131.6" y="38.1">6</text>
<text x="131.6" y="40.6">7</text>
<text x="35.7" y="43.2">5</text>
<text x="35.7" y="45.7">6</text>
<text x="113.3" y="45.7">21</text>
<text x="113.8" y="43.2">4</text>
<text x="131.6" y="43.2">8</text>
<text x="131.6" y="45.7">9</text>
<text x="35.7" y="48.3">7</text>
<text x="131.1" y="48.3">10</text>
<text x="131.1" y="50.8">11</text>
<text x="131.1" y="53.3">12</text>
<text x="131.1" y="55.9">13</text>
<text x="131.1" y="58.4">14</text>
<text x="131.1" y="61">15</text>
<text x="131.1" y="63.5">16</text>
<text x="131.1" y="66">17</text>
<text x="131.1" y="68.6">18</text>
<text x="131.1" y="71.1">19</text>
<text x="170.3" y="67.3">1</text>
<text x="170.3" y="69.8">3</text>
<text x="179.2" y="67.3">2</text>
<text x="179.2" y="69.8">4</text>
<text x="113.3" y="73.7">23</text>
<text x="131.1" y="73.7">20</text>
<text x="170.3" y="72.4">5</text>
<text x="170.3" y="74.9">7</text>
<text x="170.3" y="77.5">9</text>
<text x="178.7" y="77.5">10</text>
<text x="179.2" y="72.4">6</text>
<text x="179.2" y="74.9">8</text>
<text x="122.9" y="80.8" transform="rotate(-90 122.9 80.8)">1</text>
<text x="169.8" y="80">11</text>
<text x="169.8" y="82.5">13</text>
<text x="178.7" y="80">12</text>
<text x="178.7" y="82.5">14</text>
<text x="169.8" y="85.1">15</text>
<text x="169.8" y="87.6">17</text>
<text x="178.7" y="85.1">16</text>
<text x="178.7" y="87.6">18</text>
<text x="169.8" y="90.2">19</text>
<text x="169.8" y="92.7">21</text>
<text x="169.8" y="95.2">23</text>
<text x="178.7" y="90.2">20</text>
<text x="178.7" y="92.7">22</text>
<text x="178.7" y="95.2">24</text>
<text x="169.8" y="97.8">25</text>
<text x="169.8" y="100.3">27</text>
<text x="178.7" y="97.8">26</text>
<text x="178.7" y="100.3">28</text>
<text x="71.4" y="106.2" transform="rotate(-90 71.4 106.2)">3</text>
<text x="113.8" y="107.9">3</text>
<text x="122.9" y="102.8" transform="rotate(-90 122.9 102.8)">24</text>
<text x="131.6" y="107.9">5</text>
<text x="169.8" y="102.9">29</text>
<text x="169.8" y="105.4">31</text>
<text x="169.8" y="107.9">33</text>
<text x="178.7" y="102.9">30</text>
<text x="178.7" y="105.4">32</text>
<text x="178.7" y="107.9">34</text>
<text x="71.9" y="112.3">2</text>
<text x="113.3" y="113">22</text>
<text x="113.8" y="110.5">2</text>
<text x="131.6" y="110.5">6</text>
<text x="131.6" y="113">7</text>
<text x="169.8" y="110.5">35</text>
<text x="169.8" y="113">37</text>
<text x="178.7" y="110.5">36</text>
<text x="178.7" y="113">38</text>
<text x="71.4" y="116.3" transform="rotate(-90 71.4 116.3)">1</text>
<text x="113.3" y="118.1">21</text>
<text x="113.8" y="115.6">4</text>
<text x="131.6" y="115.6">8</text>
<text x="131.6" y="118.1">9</text>
<text x="169.8" y="115.6">39</text>
<text x="178.7" y="115.6">40</text>
<text x="131.1" y="120.6">10</text>
<text x="131.1" y="123.2">11</text>
<text x="131.1" y="125.7">12</text>
<text x="131.1" y="128.3">13</text>
<text x="131.1" y="130.8">14</text>
<text x="71.4" y="132.8" transform="rotate(-90 71.4 132.8)">3</text>
<text x="131.1" y="133.3">15</text>
<text x="131.1" y="135.9">16</text>
<text x="71.4" y="143" transform="rotate(-90 71.4 143)">1</text>
<text x="71.9" y="138.9">2</text>
<text x="131.1" y="138.4">17</text>
<text x="131.1" y="141">18</text>
<text x="131.1" y="143.5">19</text>
<text x="113.3" y="146">23</text>
<text x="131.1" y="146">20</text>
<text x="122.9" y="153.1" transform="rotate(-90 122.9 153.1)">1</text>
</g>
<g font-size="1.8" fill="#0f0f0f">
<text x="43.9" y="35.5">SPI.SCLK</text>
<text x="100.3" y="35.5">SPI.SCLK</text>
<text x="135.9" y="35.5">LED0</text>
<text x="44.2" y="38">SPI.MOSI</text>
<text x="45.3" y="40.5">SPI.CS0</text>
<text x="100.3" y="38">SPI.MOSI</text>
<text x="100.3" y="40.5">U1_DOUT</text>
<text x="135.9" y="38">LED1</text>
<text x="135.9" y="40.5">LED2</text>
<text x="43.4" y="45.6">~{ENABLE}</text>
<text x="45.3" y="43.1">SPI.CS1</text>
<text x="100.3" y="45.6">~{ENABLE}</text>
<text x="100.3" y="43.1">SPI.CS0</text>
<text x="135.9" y="45.6">LED4</text>
<text x="135.9" y="43.1">LED3</text>
<text x="135.9" y="48.2">LED5</text>
<text x="135.9" y="50.7">LED6</text>
<text x="135.9" y="53.2">LED7</text>
<text x="135.9" y="55.8">LED8</text>
<text x="135.9" y="58.3">LED9</text>
<text x="135.9" y="63.4">LED11</text>
<text x="135.9" y="60.9">LED10</text>
<text x="135.9" y="65.9">LED12</text>
<text x="135.9" y="68.5">LED13</text>
<text x="135.9" y="71">LED14</text>
<text x="161.8" y="69.7">LED0</text>
<text x="184.1" y="69.7">LED16</text>
<text x="135.9" y="73.6">LED15</text>
<text x="161.8" y="77.4">LED3</text>
<text x="161.8" y="74.8">LED2</text>
<text x="161.8" y="72.3">LED1</text>
<text x="184.1" y="72.3">LED17</text>
<text x="184.1" y="74.8">LED18</text>
<text x="184.1" y="77.4">LED19</text>
<text x="161.8" y="82.4">LED5</text>
<text x="161.8" y="79.9">LED4</text>
<text x="184.1" y="82.4">LED21</text>
<text x="184.1" y="79.9">LED20</text>
<text x="161.8" y="87.5">LED7</text>
<text x="161.8" y="85">LED6</text>
<text x="184.1" y="87.5">LED23</text>
<text x="184.1" y="85">LED22</text>
<text x="161.8" y="95.1">LED8</text>
<text x="184.1" y="95.1">LED24</text>
<text x="57.1" y="101.5">U1_DOUT</text>
<text x="160.9" y="100.2">LED10</text>
<text x="161.8" y="97.7">LED9</text>
<text x="184.1" y="100.2">LED26</text>
<text x="184.1" y="97.7">LED25</text>
<text x="100.3" y="107.8">SPI.SCLK</text>
<text x="135.9" y="107.8">LED16</text>
<text x="160.9" y="107.8">LED13</text>
<text x="160.9" y="105.3">LED12</text>
<text x="160.9" y="102.8">LED11</text>
<text x="184.1" y="105.3">LED28</text>
<text x="184.1" y="107.8">LED29</text>
<text x="184.1" y="102.8">LED27</text>
<text x="135.9" y="112.9">LED18</text>
<text x="135.9" y="110.4">LED17</text>
<text x="160.9" y="110.4">LED14</text>
<text x="160.9" y="112.9">LED15</text>
<text x="184.1" y="110.4">LED30</text>
<text x="184.1" y="112.9">LED31</text>
<text x="100.3" y="118">~{ENABLE}</text>
<text x="135.9" y="115.5">LED19</text>
<text x="135.9" y="118">LED20</text>
<text x="57.1" y="120.5">SPI.MOSI</text>
<text x="135.9" y="125.6">LED23</text>
<text x="135.9" y="120.5">LED21</text>
<text x="135.9" y="123.1">LED22</text>
<text x="57.1" y="128.2">SPI.CS0</text>
<text x="135.9" y="130.7">LED25</text>
<text x="135.9" y="128.2">LED24</text>
<text x="135.9" y="133.2">LED26</text>
<text x="135.9" y="135.8">LED27</text>
<text x="135.9" y="138.3">LED28</text>
<text x="135.9" y="140.9">LED29</text>
<text x="135.9" y="143.4">LED30</text>
<text x="57.1" y="147.2">SPI.CS1</text>
<text x="135.9" y="145.9">LED31</text>
</g>
<g font-size="1.8" fill="#0000c2">
<text x="97.2" y="89.9">Sets LED</text>
<text x="97.2" y="92">current</text>
<text x="19" y="116.4">To use the two LED drivers</text>
<text x="19" y="118.4">independently, send SPI.MOSI</text>
<text x="19" y="120.5">to U2 data in, and SPI.CS1 to U2</text>
<text x="19" y="122.5">Chip Select in.</text>
<text x="19" y="126.6">To daisy chain the two drivers,</text>
<text x="19" y="128.7">apply U1_DOUT to U2 Data In, and</text>
<text x="19" y="130.7">SPI.CS0 to U2 Chip Select in.</text>
<text x="26.7" y="165">bypass caps</text>
<text x="97.8" y="163">Sets LED</text>
<text x="97.8" y="165">current</text>
<text x="74.9" y="168">power ok</text>
<text x="74.9" y="170.1">indicator</text>
<text x="157.5" y="175.7">Satisfy</text>
<text x="157.5" y="177.7">ERC</text>
</g>
</svg>
